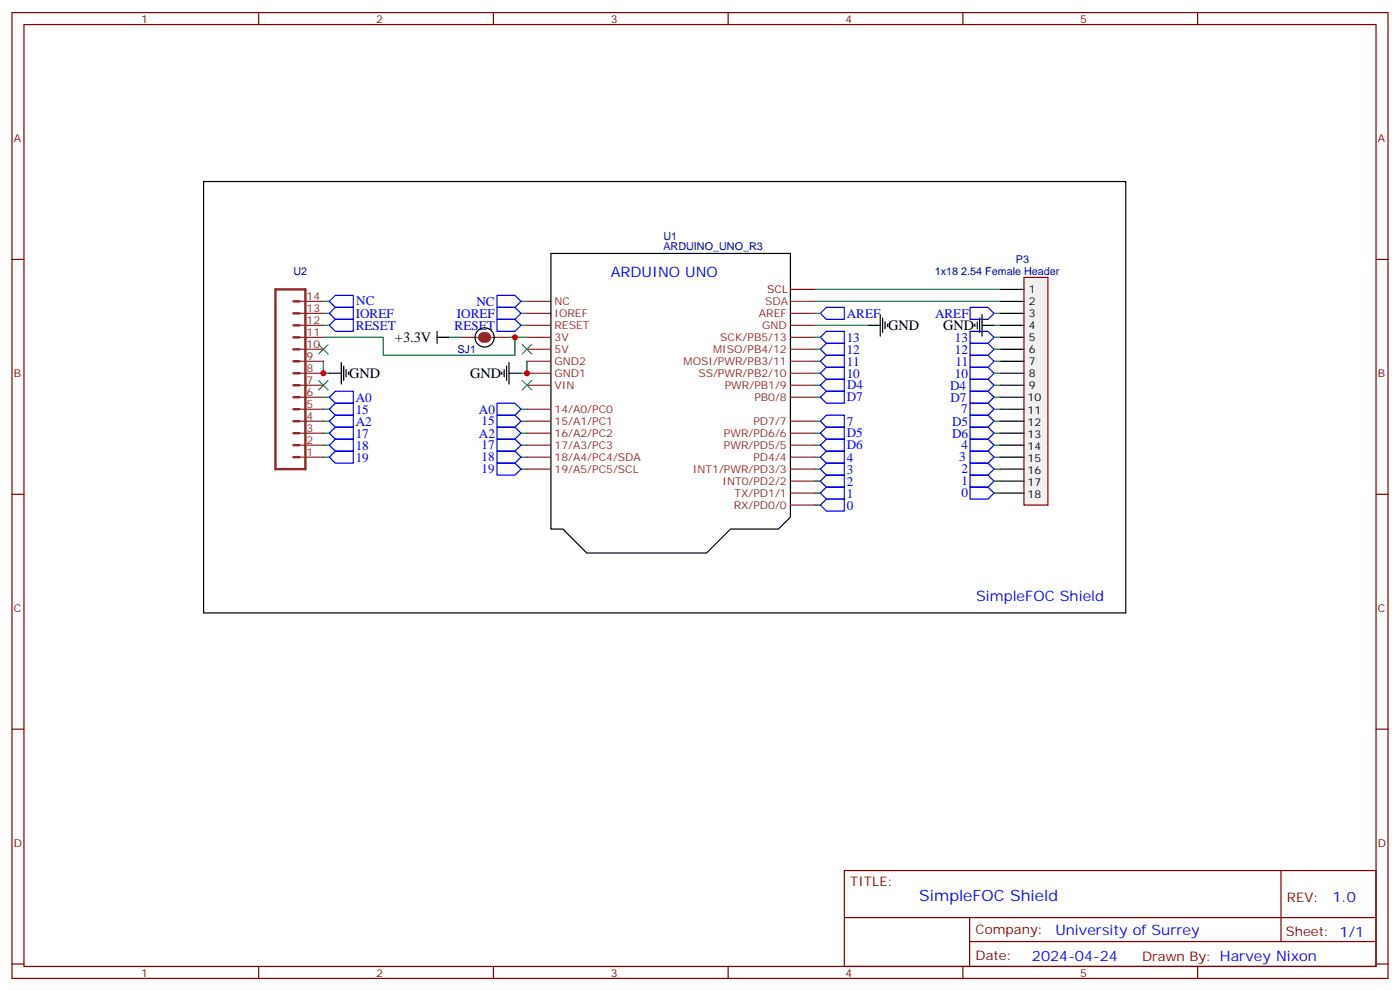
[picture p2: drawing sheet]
<svg xmlns="http://www.w3.org/2000/svg" width="412mm" height="292mm" viewBox="0 0 412 292" stroke-linecap="round" stroke-linejoin="round" font-family="sans-serif">
<g fill="none" stroke="#870000" stroke-width=".35">
<path d="M3.5 3.7h405.4v284.3h-405.4zM7.1 7.2h398.2v277.3h-398.2zM76.2 3.7v3.5M145.3 3.7v3.5M214.5 3.7v3.5M283.6 3.7v3.5M352.8 3.7v3.5M3.5 76.4h3.6M405.3 76.4h3.6M3.5 145.5h3.6M405.3 145.5h3.6M3.5 214.7h3.6"/>
<path d="M405.3 214.7h3.6M248.7 256.3h156.6v28.2h-156.6zM377.3 256.3v20.9M248.7 270.1h156.5M285.6 277.2h119.6M285.6 270.1v14.2M3.5 283.8h3.6M76.2 284.5v3.5M145.3 284.5v3.5M214.5 284.5v3.5M283.6 284.5v3.5M352.8 284.5v3.5"/>
<path d="M405.3 283.8h3.6"/>
</g>
<g fill="none" stroke="#008700" stroke-width=".35">
<path d="M95.2 95.8h1.8M95.2 92.3h1.8M95.2 88.7h1.8M153.5 95.8h1.7M153.5 92.3h1.7M153.5 88.7h1.7M239.9 85.2h52.9M239.9 88.7h52.9M95.2 106.4v3.5h1.8M95.2 116.9h1.8M95.2 134.6h1.8M95.2 131.1h1.8"/>
<path d="M95.2 127.5h1.8M95.2 124h1.8M95.2 120.5h1.8M153.5 134.6h1.7M153.5 131.1h1.7M153.5 124h1.7M153.5 138.1h1.7"/>
</g>
<g fill="none" stroke="#00f" stroke-width=".35">
<path d="M97 95.8l1.8-1.8h5.3v3.5h-5.3zM97 92.3l1.8-1.8h5.3v3.5h-5.3zM98.8 87h5.3v3.5h-5.3l-1.8-1.8zM146.4 94h5.3l1.8 1.8-1.8 1.7h-5.3zM146.4 90.5h5.3l1.8 1.8-1.8 1.7h-5.3zM146.4 87h5.3l1.8 1.7-1.8 1.8h-5.3zM97 116.9l1.8-1.7h5.3v3.5h-5.3zM97 134.6l1.8-1.8h5.3v3.5h-5.3zM97 131.1l1.8-1.8h5.3v3.5h-5.3zM97 127.5l1.8-1.7h5.3v3.5h-5.3zM97 124l1.8-1.8h5.3v3.6h-5.3zM97 120.5l1.8-1.8h5.3v3.5h-5.3z"/>
<path d="M146.4 136.3h5.3l1.8 1.8-1.8 1.8h-5.3zM146.4 132.8h5.3l1.8 1.8-1.8 1.7h-5.3zM146.4 129.3h5.3l1.8 1.8-1.8 1.7h-5.3zM146.4 122.2h5.3l1.8 1.8-1.8 1.8h-5.3z"/>
</g>
<path d="M93.8 112l2.9 2.8M93.8 101.4l2.9 2.8M96.7 112l-2.9 2.8M96.7 101.4l-2.9 2.8" fill="none" stroke="#3c3" stroke-width=".35"/>
<path d="M97 109.9h3.5M100.5 106.7v6.4M101.2 107.8v4.2M102 108.8v2.1M102.7 109.5v.7" fill="none" stroke="#000" stroke-width=".35"/>
<g fill="none" stroke="#8c2424" stroke-width=".71">
<path d="M81.1 85.2h8.9v52.9h-8.9zM86.4 99.3h1.8M86.4 95.8h1.8M86.4 92.3h1.8M86.4 88.7h1.8M86.4 116.9h1.8M86.4 113.4h1.8M86.4 109.9h1.8M86.4 106.4h1.8M86.4 102.8h1.8M86.4 127.5h1.8M86.4 131.1h1.8"/>
<path d="M86.4 134.6h1.8M86.4 120.5h1.8M86.4 124h1.8"/>
</g>
<g fill="none" stroke="#8c2424" stroke-width=".35">
<path d="M88.2 99.3h7M88.2 95.8h7M88.2 92.3h7M88.2 88.7h7M88.2 116.9h7M88.2 113.4h7M88.2 109.9h7M88.2 106.4h7M88.2 102.8h7M88.2 134.6h7M88.2 131.1h7M88.2 127.5h7"/>
<path d="M88.2 124h7M88.2 120.5h7"/>
</g>
<path d="M301.6 81.7h7.1v67h-7.1z" fill="#f0f0f0" stroke="#870000" stroke-width=".35"/>
<g fill="none" stroke="#000" stroke-width=".35">
<path d="M60 53.4h271.6v127h-271.6zM162.3 74.6h70.5v77.6l-3.5 3.6h-14.1l-7.1 7h-35.2l-7.1-7h-3.5zM128.8 99.3h3.5M128.8 97.5v3.6M255.8 95.8h3.5M259.3 92.6v6.4M260 93.7v4.2M260.7 94.7v2.1M261.4 95.4v.7M287.2 95.4v.7M287.9 94.7v2.1M288.6 93.7v4.2"/>
<path d="M289.3 95.8h3.5M289.3 92.6v6.4M294.6 85.2h7M294.6 88.7h7M294.6 92.3h7M294.6 95.8h7M294.6 99.3h7M147.8 109.5v.7M148.5 108.8v2.1M149.2 107.8v4.2M149.9 109.9h3.6M149.9 106.7v6.4"/>
<path d="M294.6 102.8h7M294.6 106.4h7M294.6 109.9h7M294.6 113.4h7M294.6 116.9h7M294.6 120.5h7M294.6 124h7M294.6 127.5h7M294.6 131.1h7M294.6 134.6h7M294.6 138.1h7M294.6 141.6h7"/>
<path d="M294.6 145.2h7"/>
<circle cx="142.8" cy="99.3" r="2.82"/>
</g>
<g fill="none" stroke="#008700" stroke-width=".35">
<path d="M95.2 99.3h17.7v5.3h38.8v-5.3M132.3 99.3h3.5M149.9 99.3h5.3M239.9 99.3h1.8M239.9 92.3h1.8M239.9 95.8h15.9M292.8 99.3h1.8M292.8 88.7h1.8M292.8 85.2h1.8M292.8 92.3h1.8M292.8 95.8h1.8M155.2 106.4v3.5h-1.7"/>
<path d="M239.9 116.9h1.8M239.9 113.4h1.8M239.9 102.8h1.8M239.9 106.4h1.8M239.9 109.9h1.8M292.8 116.9h1.8M292.8 113.4h1.8M292.8 102.8h1.8M292.8 106.4h1.8M292.8 109.9h1.8M153.5 127.5h1.7M153.5 120.5h1.7"/>
<path d="M239.9 127.5h1.8M239.9 131.1h1.8M239.9 124h1.8M239.9 138.1h1.8M239.9 134.6h1.8M292.8 127.5h1.8M292.8 131.1h1.8M292.8 120.5h1.8M292.8 124h1.8M292.8 138.1h1.8M292.8 134.6h1.8M239.9 148.7h1.8"/>
<path d="M239.9 145.2h1.8M239.9 141.6h1.8M292.8 145.2h1.8M292.8 141.6h1.8"/>
</g>
<g fill="none" stroke="#8c2424" stroke-width=".35">
<path d="M135.8 99.3h4.8M144.9 99.3h1.4M146.4 99.3h3.5M155.2 88.7h7.1M155.2 92.3h7.1M155.2 95.8h7.1M155.2 99.3h7.1M232.8 92.3h7.1M232.8 95.8h7.1M232.8 99.3h7.1M155.2 102.8h7.1M155.2 106.4h7.1"/>
<path d="M155.2 109.9h7.1M155.2 113.4h7.1M232.8 102.8h7.1M232.8 106.4h7.1M232.8 109.9h7.1M232.8 113.4h7.1M232.8 116.9h7.1M155.2 120.5h7.1M155.2 124h7.1M155.2 127.5h7.1M155.2 131.1h7.1M155.2 134.6h7.1"/>
<path d="M155.2 138.1h7.1M232.8 124h7.1M232.8 127.5h7.1M232.8 131.1h7.1M232.8 134.6h7.1M232.8 138.1h7.1M232.8 141.6h7.1M232.8 145.2h7.1M232.8 148.7h7.1"/>
</g>
<path d="M232.8 85.2h7.1" fill="none" stroke="#900" stroke-width=".35"/>
<path d="M232.8 88.7h7.1" fill="none" stroke="#933" stroke-width=".35"/>
<g fill="none" stroke="#00f" stroke-width=".35">
<path d="M241.7 92.3l1.7-1.8h5.3v3.5h-5.3zM241.7 99.3l1.7-1.8h5.3v3.6h-5.3zM285.8 90.5h5.2l1.8 1.8-1.8 1.7h-5.2zM285.8 97.5h5.2l1.8 1.8-1.8 1.8h-5.2zM146.4 118.7h5.3l1.8 1.8-1.8 1.7h-5.3zM241.7 113.4l1.7-1.7h5.3v3.5h-5.3zM241.7 116.9l1.7-1.7h5.3v3.5h-5.3zM241.7 102.8l1.7-1.7h5.3v3.5h-5.3zM241.7 106.4l1.7-1.8h5.3v3.5h-5.3zM241.7 109.9l1.7-1.8h5.3v3.6h-5.3zM285.8 108.1h5.2l1.8 1.8-1.8 1.8h-5.2zM285.8 104.6h5.2l1.8 1.8-1.8 1.7h-5.2z"/>
<path d="M285.8 101.1h5.2l1.8 1.7-1.8 1.8h-5.2zM285.8 115.2h5.2l1.8 1.7-1.8 1.8h-5.2zM285.8 111.7h5.2l1.8 1.7-1.8 1.8h-5.2zM285.8 118.7h5.2l1.8 1.8-1.8 1.7h-5.2zM146.4 125.8h5.3l1.8 1.7-1.8 1.8h-5.3zM241.7 127.5l1.7-1.7h5.3v3.5h-5.3zM241.7 131.1l1.7-1.8h5.3v3.5h-5.3zM241.7 124l1.7-1.8h5.3v3.6h-5.3zM241.7 134.6l1.7-1.8h5.3v3.5h-5.3zM241.7 138.1l1.7-1.8h5.3v3.6h-5.3zM285.8 122.2h5.2l1.8 1.8-1.8 1.8h-5.2zM285.8 125.8h5.2l1.8 1.7-1.8 1.8h-5.2z"/>
<path d="M285.8 139.9h5.2l1.8 1.7-1.8 1.8h-5.2zM285.8 136.3h5.2l1.8 1.8-1.8 1.8h-5.2zM285.8 132.8h5.2l1.8 1.8-1.8 1.7h-5.2zM285.8 129.3h5.2l1.8 1.8-1.8 1.7h-5.2zM241.7 141.6l1.7-1.7h5.3v3.5h-5.3zM241.7 145.2l1.7-1.8h5.3v3.5h-5.3zM241.7 148.7l1.7-1.8h5.3v3.6h-5.3zM285.8 143.4h5.2l1.8 1.8-1.8 1.7h-5.2z"/>
</g>
<path d="M142.4 98.6a.71 .71 0 0 0-.7 .7 .71 .71 0 0 0 .7 .7M143.1 98.6a.71 .71 0 0 1 .7 .7 .71 .71 0 0 1-.7 .7" fill="none" stroke="#8c2424" stroke-width="1.8"/>
<path d="M153.8 101.4l2.8 2.8M153.8 112l2.8 2.8M156.6 101.4l-2.8 2.8M156.6 112l-2.8 2.8" fill="none" stroke="#3c3" stroke-width=".35"/>
<g fill="#c00">
<circle cx="95.3" cy="109.9" r=".88"/>
<circle cx="155.2" cy="109.9" r=".88"/>
<circle cx="151.7" cy="99.3" r=".88"/>
</g>
<text font-size="4.6" fill="#00f" x="270.8" y="265.3">SimpleFOC Shield</text>
<g font-size="4.2" fill="#00f">
<text x="179.9" y="81.7">ARDUINO UNO</text>
<text x="287.5" y="176.9">SimpleFOC Shield</text>
<text x="392.5" y="265.6">1.0</text>
<text x="310.9" y="275.1">University of Surrey</text>
<text x="304" y="282.9">2024-04-24</text>
</g>
<g font-size="4.2">
<text x="116.3" y="100.7">+3.3V</text>
<text x="261.6" y="97.2">GND</text>
<text x="277.8" y="97.2">GND</text>
<text x="102.8" y="111.3">GND</text>
<text x="138.5" y="111.3">GND</text>
</g>
<g font-size="3.9" fill="#00f">
<text x="105" y="89.9">NC</text>
<text x="140.3" y="90">NC</text>
<text x="104.8" y="93.5">IOREF</text>
<text x="134.6" y="93.5">IOREF</text>
<text x="249.4" y="93.6">AREF</text>
<text x="275.4" y="93.5">AREF</text>
<text x="104.8" y="97.1">RESET</text>
<text x="133.9" y="97">RESET</text>
<text x="249.4" y="100.6">13</text>
<text x="281.3" y="100.7">13</text>
<text x="249.4" y="104.1">12</text>
<text x="249.4" y="107.7">11</text>
<text x="281.3" y="104.3">12</text>
<text x="281.4" y="107.8">11</text>
<text x="249.4" y="111.2">10</text>
<text x="281.3" y="111.4">10</text>
<text x="104.8" y="118.2">A0</text>
<text x="249.4" y="118.2">D7</text>
<text x="249.5" y="114.6">D4</text>
<text x="279.9" y="115">D4</text>
<text x="280" y="118.5">D7</text>
<text x="104.8" y="125.3">A2</text>
<text x="104.8" y="121.8">15</text>
<text x="141.1" y="121.7">A0</text>
<text x="141.8" y="125.3">15</text>
<text x="249.4" y="125.4">7</text>
<text x="280.4" y="125.4">D5</text>
<text x="283.2" y="121.7">7</text>
<text x="104.8" y="128.8">17</text>
<text x="141.1" y="128.8">A2</text>
<text x="249.4" y="128.8">D5</text>
<text x="280.4" y="128.9">D6</text>
<text x="104.8" y="135.9">19</text>
<text x="104.8" y="132.3">18</text>
<text x="141.8" y="135.8">18</text>
<text x="141.8" y="132.3">17</text>
<text x="249.4" y="132.3">D6</text>
<text x="249.4" y="135.9">4</text>
<text x="282.6" y="135.7">3</text>
<text x="283.2" y="132.2">4</text>
<text x="141.8" y="139.4">19</text>
<text x="249.4" y="139.5">3</text>
<text x="249.4" y="143">2</text>
<text x="283.2" y="142.8">1</text>
<text x="283.2" y="139.3">2</text>
<text x="249.4" y="146.5">1</text>
<text x="283.2" y="146.3">0</text>
<text x="249.4" y="150.1">0</text>
</g>
<g font-size="3.9" fill="#800">
<text x="250.5" y="260.9">TITLE:</text>
<text x="379.1" y="265.6">REV:</text>
<text x="287.4" y="275.1">Company:</text>
<text x="378.7" y="275.7">Sheet: 1/1</text>
<text x="287.4" y="282.8">Date:</text>
<text x="336.4" y="282.8">Drawn By: Harvey Nixon</text>
</g>
<g font-size="3.2" fill="#800">
<text x="41.6" y="6.7">1</text>
<text x="110.8" y="6.7">2</text>
<text x="179.9" y="6.7">3</text>
<text x="249.1" y="6.7">4</text>
<text x="318.2" y="6.7">5</text>
<text x="4.1" y="41.8">A</text>
<text x="405.9" y="41.8">A</text>
<text x="4.1" y="110.9">B</text>
<text x="405.9" y="110.9">B</text>
<text x="4.1" y="180.1">C</text>
<text x="405.9" y="180.1">C</text>
<text x="4.1" y="249.2">D</text>
<text x="405.9" y="249.2">D</text>
<text x="41.6" y="287.5">1</text>
<text x="110.8" y="287.5">2</text>
<text x="179.9" y="287.5">3</text>
<text x="249.1" y="287.5">4</text>
<text x="318.2" y="287.5">5</text>
</g>
<g font-size="3.2" fill="#000080">
<text x="195.4" y="70.6">U1</text>
<text x="195.4" y="73.6">ARDUINO_UNO_R3</text>
<text x="299.3" y="77.4">P3</text>
<text x="86.4" y="80.9">U2</text>
<text x="275.4" y="81">1x18 2.54 Female Header</text>
<text x="134.7" y="103.9">SJ1</text>
</g>
<g font-size="3.2" fill="#8d2323">
<text x="90.3" y="88.4">14</text>
<text x="163.3" y="89.8">NC</text>
<text x="90.3" y="95.4">12</text>
<text x="90.3" y="91.9">13</text>
<text x="163.3" y="93.3">IOREF</text>
<text x="223.6" y="93.3">AREF</text>
<text x="90.3" y="99">11</text>
<text x="163.3" y="96.8">RESET</text>
<text x="163.3" y="100.4">3V</text>
<text x="212.2" y="100.4">SCK/PB5/13</text>
<text x="224.5" y="96.8">GND</text>
<text x="90.3" y="106">9</text>
<text x="90.3" y="102.5">10</text>
<text x="163.3" y="103.9">5V</text>
<text x="163.3" y="107.4">GND2</text>
<text x="201.4" y="107.4">MOSI/PWR/PB3/11</text>
<text x="210.1" y="103.9">MISO/PB4/12</text>
<text x="90.3" y="113.1">7</text>
<text x="90.3" y="109.5">8</text>
<text x="163.3" y="110.9">GND1</text>
<text x="205.7" y="110.9">SS/PWR/PB2/10</text>
<text x="90.3" y="116.6">6</text>
<text x="163.3" y="114.5">VIN</text>
<text x="213.5" y="114.5">PWR/PB1/9</text>
<text x="222.2" y="118">PB0/8</text>
<text x="90.3" y="123.6">4</text>
<text x="90.3" y="120.1">5</text>
<text x="163.3" y="121.5">14/A0/PC0</text>
<text x="163.3" y="125.1">15/A1/PC1</text>
<text x="221.9" y="125.1">PD7/7</text>
<text x="90.3" y="130.7">2</text>
<text x="90.3" y="127.2">3</text>
<text x="163.3" y="128.6">16/A2/PC2</text>
<text x="213.2" y="128.6">PWR/PD6/6</text>
<text x="90.3" y="134.2">1</text>
<text x="163.3" y="132.1">17/A3/PC3</text>
<text x="163.3" y="135.6">18/A4/PC4/SDA</text>
<text x="213.2" y="132.1">PWR/PD5/5</text>
<text x="221.9" y="135.6">PD4/4</text>
<text x="163.3" y="139.2">19/A5/PC5/SCL</text>
<text x="204.1" y="139.2">INT1/PWR/PD3/3</text>
<text x="212.8" y="142.7">INT0/PD2/2</text>
<text x="216.1" y="149.8">RX/PD0/0</text>
<text x="216.4" y="146.2">TX/PD1/1</text>
</g>
<text font-size="3.2" fill="#933" x="225.3" y="89.8">SDA</text>
<text font-size="3.2" fill="#900" x="226" y="86.3">SCL</text>
<g font-size="3.2">
<text x="303" y="86.3">1</text>
<text x="303" y="89.8">2</text>
<text x="303" y="93.3">3</text>
<text x="303" y="96.8">4</text>
<text x="303" y="100.4">5</text>
<text x="303" y="103.9">6</text>
<text x="303" y="107.4">7</text>
<text x="303" y="110.9">8</text>
<text x="302.7" y="118">10</text>
<text x="303" y="114.5">9</text>
<text x="302.7" y="121.9">11</text>
<text x="302.7" y="125.4">12</text>
<text x="302.7" y="128.9">13</text>
<text x="302.7" y="132.5">14</text>
<text x="302.7" y="136">15</text>
<text x="302.7" y="139.5">16</text>
<text x="302.7" y="143.1">17</text>
<text x="302.7" y="146.6">18</text>
</g>
</svg>
